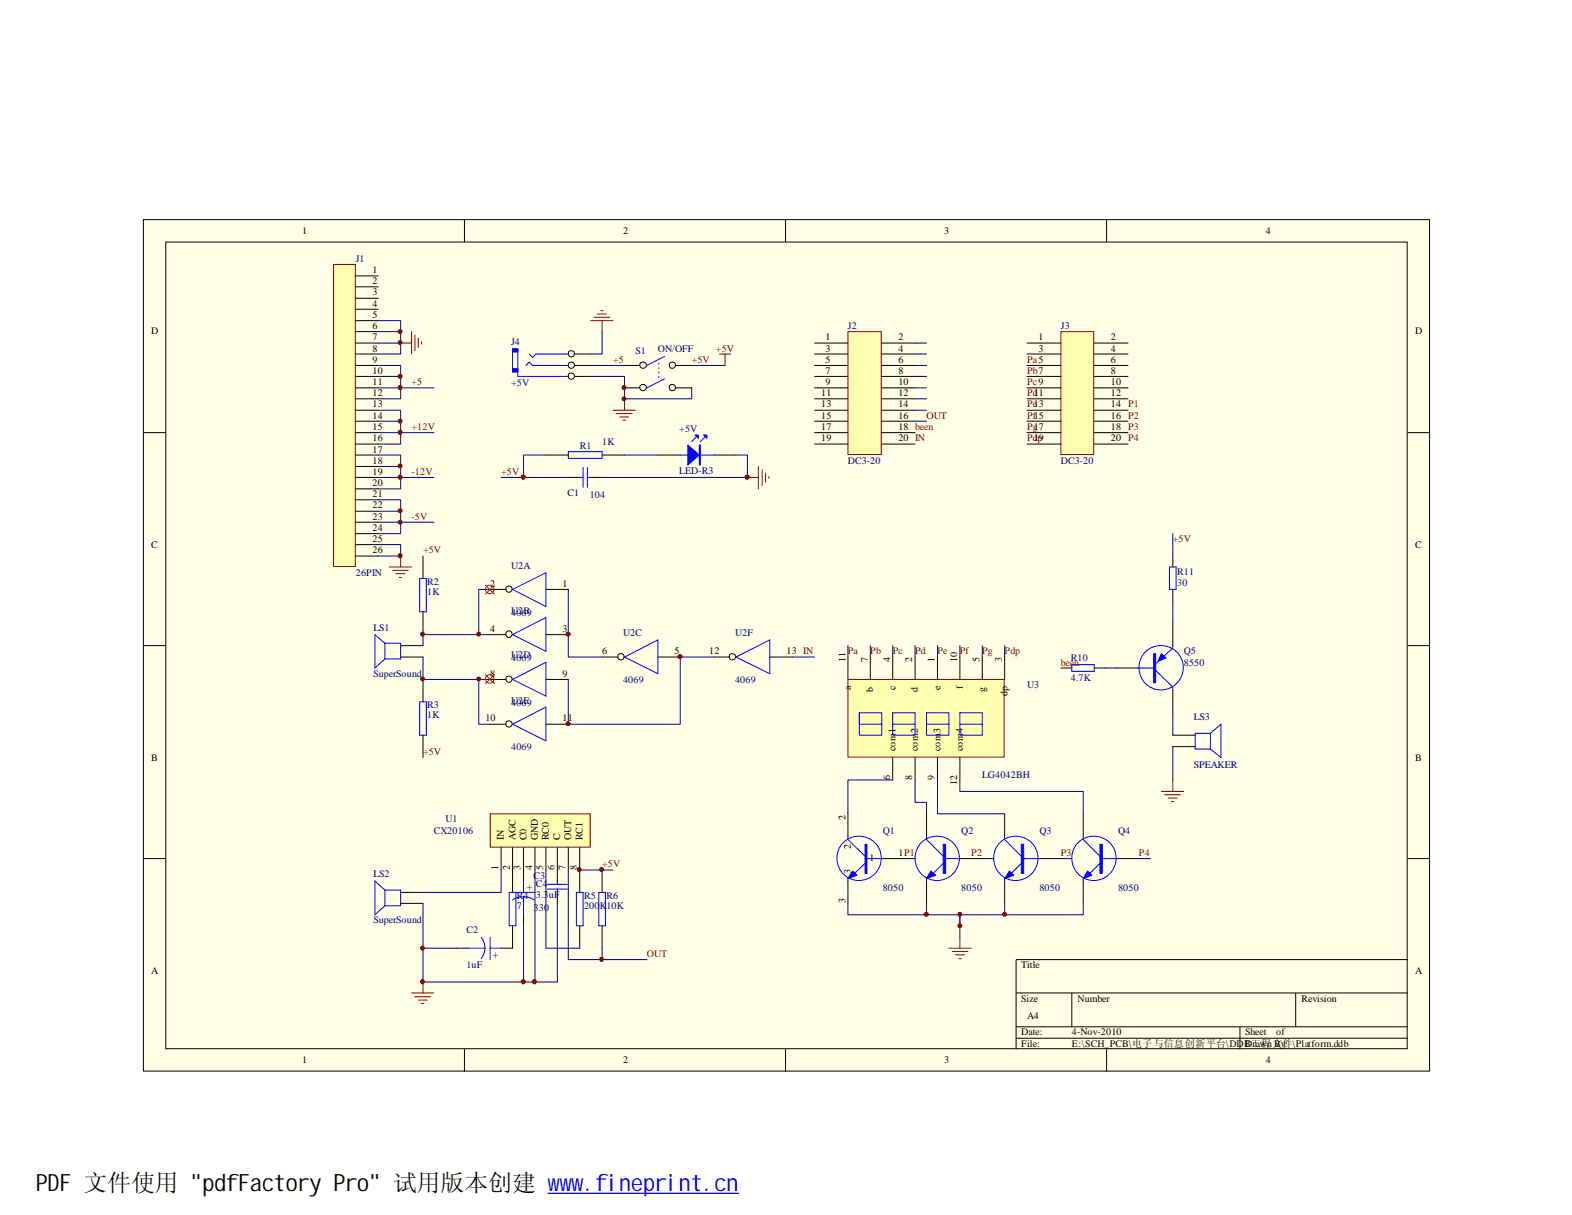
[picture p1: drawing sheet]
<svg xmlns="http://www.w3.org/2000/svg" width="279mm" height="216mm" viewBox="0 0 279 216" stroke-linecap="round" stroke-linejoin="round" font-family="sans-serif">
<path d="M25.5 39h228.6v151.3h-228.6z" fill="#ffffe8"/>
<g fill="none" stroke="#000" stroke-width=".18">
<path d="M25.5 39h228.6v151.3h-228.6zM82.5 39v4M139.6 39v4M196.7 39v4M29.5 43h220.6v143.4h-220.6zM25.5 76.9h4M250.2 76.9h4M25.5 114.7h4M250.2 114.7h4M25.5 152.6h4M250.2 152.6h4M180.6 176.4h69.6"/>
<path d="M190.5 176.4v6.1M230.3 176.4v6.1M250.2 170.5h-69.6v15.9M82.5 186.4v4M139.6 186.4v4M180.6 182.5h69.6M180.6 184.5h69.6M196.7 186.4v4M220.4 182.5v3.9"/>
</g>
<path d="M59.4 47.1h3.8v53.6h-3.8z" fill="#ffffb0"/>
<g fill="none" stroke="#800000" stroke-width=".18">
<path d="M59.3 47h3.9v53.7h-3.9zM73.2 58.9v4M73.7 59.5v2.8M105 57h4M105.6 56.4h2.8M106.2 55.8h1.6M106.8 55.2h.4M107 57v1.9M71.2 61h2M74.3 60.1v1.6M74.9 60.7v.4M109 72.9h3.9"/>
<path d="M109.6 73.5h2.8M110.2 74.1h1.6M110.7 74.7h.5M111 70.9v2M127.8 62.9h2.1M128.9 62.9v2M71.2 98.8v2M132.8 84.8h2M134.8 82.9v4M135.5 83.5v2.8M136.1 84.1v1.6M136.7 84.7v.3"/>
<path d="M69.2 100.8h4M69.8 101.3h2.8M70.4 101.9h1.6M71 102.6h.4"/>
</g>
<g fill="none" stroke="#000" stroke-width=".18">
<path d="M63.2 49h4M63.2 51h4M63.2 53h4M63.2 54.9h4M63.2 57h4M63.2 58.9h4M63.2 61h4M63.2 62.9h4M63.2 64.9h4M63.2 66.9h4M63.2 68.9h4M63.2 70.9h4"/>
<path d="M63.2 72.9h4M63.2 74.8h4M63.2 76.9h4M63.2 78.9h4M102.2 62.9h2.8M102.2 64.9h2.8M102.2 66.9h2.8M111 64.9h2.7M111 68.9h2.7M120.1 64.9h2.8M120.1 68.9h2.8M63.2 80.9h4"/>
<path d="M63.2 82.9h4M63.2 84.8h4M63.2 86.9h4M63.2 88.8h4M63.2 90.8h4M63.2 92.8h4M63.2 94.8h4M63.2 96.8h4M63.2 98.8h4M97 80.9h4M101 84.8h2M105 84.8h2"/>
<path d="M107 80.9h4M116.9 80.9h4M126.9 80.9h3.9"/>
<circle cx="101.5" cy="62.9" r=".57"/>
<circle cx="101.5" cy="66.8" r=".57"/>
<circle cx="101.5" cy="64.9" r=".57"/>
<circle cx="114.3" cy="64.9" r=".58"/>
<circle cx="114.3" cy="68.9" r=".58"/>
<circle cx="119.5" cy="68.9" r=".57"/>
<circle cx="119.5" cy="64.9" r=".57"/>
</g>
<g fill="none" stroke="#000080" stroke-width=".18">
<path d="M67.2 57h4v5.9h-4M67.2 58.9h4M107 58.9v4h-2M67.2 64.9h4v6h-4M67.2 72.9h4v6h-4M67.2 61h4M67.2 66.9h4M67.2 68.9h9.9M67.2 74.8h4M67.2 76.9h9.9M105 66.9h6v4h11.9v-2M105 64.9h6"/>
<path d="M122.9 64.9h6M67.2 80.9h4v6h-4M67.2 88.8h4v6h-4M67.2 96.8h4v2h-4M67.2 82.9h4M67.2 84.8h9.9M67.2 90.8h4M67.2 92.8h9.9M89.1 84.8h11.9M97 80.9h-4v3.9M111 80.9h5.9M130.8 80.9h2v3.9h-25.8"/>
</g>
<g fill="#800000" stroke="#800000" stroke-width=".18">
<circle cx="71.1" cy="68.9" r=".36"/>
<circle cx="71.1" cy="76.8" r=".36"/>
<circle cx="71.1" cy="84.8" r=".36"/>
<circle cx="71.1" cy="92.8" r=".35"/>
</g>
<g fill="none" stroke="#00f" stroke-width=".18">
<path d="M91.1 62v4.1M92 62v4.9h9M93.5 64.9l.6-.6 .6 .6h6.3M94.1 62.9l.6 .6 .5-.6h5.8M117.1 64.5v.2M117.1 65.4v.1M117.1 66.1v.2M117.1 66.9v.2M118.1 63.3l-3.1 1.6M118.1 67.3l-3.1 1.6M123.7 77.6l-.8 .9M125.3 77.6l-.8 .9"/>
<path d="M101 80.3h6v1.1h-6zM103 84.8h.6M103.6 83.1v3.5M104.4 84.8h.6M104.4 83.1v3.5M120.9 80.9h6"/>
</g>
<g fill="#00f" stroke="#00f" stroke-width=".18">
<path d="M122.3 79.1l2 1.8-2 1.7z" fill-rule="evenodd"/>
<path d="M124.3 79.1h.2v3.5h-.2z" fill-rule="evenodd"/>
<path d="M125.1 77.3h.5v.6z" fill-rule="evenodd"/>
<path d="M123.5 77.3h.6v.6z" fill-rule="evenodd"/>
<path d="M91.1 65.5h.9v.6h-.9z" fill-rule="evenodd"/>
<path d="M91.1 62h.9v.6h-.9z" fill-rule="evenodd"/>
</g>
<path d="M150.8 59h5.8v21.8h-5.8z" fill="#ffffb0"/>
<path d="M150.7 58.9h5.9v21.9h-5.9z" fill="none" stroke="#800000" stroke-width=".18"/>
<g fill="none" stroke="#000" stroke-width=".18">
<path d="M144.8 61h5.9M144.8 62.9h5.9M144.8 64.9h5.9M144.8 66.9h5.9M144.8 68.9h5.9M144.8 70.9h5.9M144.8 72.9h5.9M144.8 74.8h5.9M144.8 76.9h5.9M144.8 78.9h5.9M156.7 61h5.9M156.7 62.9h5.9"/>
<path d="M156.7 64.9h5.9M156.7 66.9h5.9M156.7 68.9h5.9M156.7 70.9h5.9M156.7 72.9h5.9M156.7 74.8h5.9M156.7 76.9h5.9M156.7 78.9h5.9M71.2 116.8h4M71.2 114.7h4M87.1 104.7h2.8M87.1 112.8h2.8"/>
<path d="M97 104.7h4M97 112.8h4M107 116.8h2.8M116.9 116.8h4M126.9 116.8h2.7M136.8 116.8h4M87.1 120.7h2.8M87.1 128.7h2.8M97 120.7h4M97 128.7h4"/>
<circle cx="90.4" cy="112.7" r=".58"/>
<circle cx="90.4" cy="104.7" r=".57"/>
<circle cx="110.3" cy="116.7" r=".57"/>
<circle cx="130.2" cy="116.7" r=".57"/>
<circle cx="90.4" cy="128.6" r=".57"/>
<circle cx="90.4" cy="120.7" r=".57"/>
</g>
<path d="M68.4 114.3l-1.8-1.5v5.9l1.8-1.6M68.4 114.3v2.8M68.4 114.3h2.8v2.8h-2.8M91.1 104.7l5.9-2.9v6zM91.1 112.8l5.9-3.1v6zM111 116.8l5.9-3.1v6zM130.8 116.8l6-3.1v6zM91.1 120.7l5.9-3v6zM91.1 128.7l5.9-3.1v6.1z" fill="none" stroke="#00f" stroke-width=".18"/>
<path d="M75.2 116.8v3.9h4M79.2 112.8h-4v1.9M101 104.7v12.1h6M126.9 116.8h-6v11.9h-19.9v-8" fill="none" stroke="#000080" stroke-width=".18"/>
<path d="M87.2 144.7h17.7v5.8h-17.7z" fill="#ffffb0"/>
<path d="M208.4 138.6v2M87.1 144.6h17.8v5.9h-17.8zM206.4 140.6h4M207 141.2h2.8M207.6 141.8h1.6M208.2 142.4h.4M73.2 176.4h3.9M73.7 177.1h2.8M74.3 177.7h1.6M74.9 178.3h.5M75.2 174.5v1.9" fill="none" stroke="#800000" stroke-width=".18"/>
<g fill="none" stroke="#000" stroke-width=".18">
<path d="M75.2 98.8v4M208.4 98.8v2M75.2 108.7v4.1M188.6 118.7h1.9M194.5 118.7h2M198.5 118.7h3.9M208.4 104.7v2.1M208.4 110.7v4M75.2 120.7v4M75.2 130.6v4M208.4 122.7v4M208.4 130.6h4"/>
<path d="M208.4 132.7h4M71.2 158.6h4M89.1 150.6v4M91.1 150.6v8M93 150.6v5.9M95.1 150.6v4M97 150.6v4M99.1 150.6v5.9M99.1 158.6v1.9M101 150.6v4M103 150.6v8M107 154.6v4"/>
<path d="M71.2 160.5h4M81.1 168.5h2M91.1 164.5v4h-2M93 162.6v1.9M103 164.5v4M107 164.5v4"/>
</g>
<g fill="none" stroke="#00f" stroke-width=".18">
<path d="M74.6 102.8h1.2v5.9h-1.2zM190.5 118.1h4v1.2h-4zM202.3 118.7h2.8M205.4 119.1l3 3v.6M207.9 100.8h1.1v3.9h-1.1zM208.4 114.7v.4l-3 2.8M74.6 124.7h1.2v5.9h-1.2zM215.1 130.3l1.9-1.6v5.9l-1.9-1.5M215.1 130.3v2.8M215.1 130.3h-2.7v2.8h2.7M68.4 158.2l-1.8-1.7v6.1l1.8-1.6M68.4 158.2v2.8"/>
<path d="M68.4 158.2h2.8v2.8h-2.8M91.7 158.6v5.9h-1.2v-5.9h4.6M93 159.3l1.2 .2 .7 .4M93 159.3l-1.2 .2-.7 .4M93 156.5v2.1M93 159.3v3.3M97.3 158h3.5M97.3 157.1h3.5M99.1 156.5v.6M99.1 158v.6M102.4 158.6h1.2v5.9h-1.2zM106.4 158.6h1.2v5.9h-1.2z"/>
<path d="M83.1 168.5h3.2M85.5 166.5a3 3 0 0 1 0 3.8M87.1 168.5h2M87.1 166.5v4"/>
<circle cx="206.4" cy="118.7" r="4"/>
</g>
<g fill="none" stroke="#000080" stroke-width=".18">
<path d="M162.6 61h2.1M162.6 62.9h2.1M162.6 64.9h2.1M162.6 66.9h2.1M162.6 68.9h2.1M162.6 70.9h2.1M162.6 72.9h2.1M162.6 74.8h2.1M208.4 94.8v4M79.2 112.8h7.9M87.1 104.7h-2v8.1M140.8 116.8h4"/>
<path d="M196.5 118.7h2M208.4 106.8v3.9M79.2 120.7h7.9M85.1 120.7v8h2M208.4 126.7v3.9M208.4 132.7v5.9M89.1 154.6v4h-13.9M95.1 154.6v19.9h-2.1M97 154.6v13.9h6M101 154.6v15.9h6v-2M103 154.6h6M75.2 160.5v14h17.8v-10"/>
<path d="M75.2 168.5h5.9M99.1 160.5v14h-4M107 170.5h8"/>
</g>
<g fill="none" stroke="#f00" stroke-width=".18">
<path d="M86.3 119.9l1.6 1.6M86.3 104l1.6 1.6M87.9 119.9l-1.6 1.6M87.9 104l-1.6 1.6"/>
<circle cx="87" cy="104.7" r=".75"/>
<circle cx="87" cy="120.6" r=".75"/>
</g>
<g fill="#00f" stroke="#00f" stroke-width=".18">
<path d="M205.1 116.2h.3v5.1h-.3z" fill-rule="evenodd"/>
<path d="M206.4 116.2l.9 .7-1.5 .6z" fill-rule="evenodd"/>
</g>
<path d="M188.6 59h5.8v21.8h-5.8z" fill="#ffffb0"/>
<path d="M188.6 58.9h5.8v21.9h-5.8z" fill="none" stroke="#800000" stroke-width=".18"/>
<g fill="none" stroke="#000" stroke-width=".18">
<path d="M182.5 61h6.1M182.5 62.9h6.1M182.5 64.9h6.1M182.5 66.9h6.1M182.5 68.9h6.1M182.5 70.9h6.1M182.5 72.9h6.1M182.5 74.8h6.1M182.5 76.9h6.1M182.5 78.9h6.1M194.5 61h6M194.5 62.9h6"/>
<path d="M194.5 64.9h6M194.5 66.9h6M194.5 68.9h6M194.5 70.9h6M194.5 72.9h6M194.5 74.8h6M194.5 76.9h6M194.5 78.9h6"/>
</g>
<path d="M150.8 120.8h27.7v13.7h-27.7z" fill="#ffffb0"/>
<path d="M150.7 120.7h27.8v13.8h-27.8zM168.7 168.5h3.9M169.2 169.1h2.8M169.8 169.7h1.6M170.4 170.3h.5M170.6 166.5v2" fill="none" stroke="#800000" stroke-width=".18"/>
<g fill="none" stroke="#000" stroke-width=".18">
<path d="M150.7 116.8v3.9M154.7 116.8v3.9M158.7 116.8v3.9M162.6 116.8v3.9M166.6 116.8v3.9M170.6 116.8v3.9M174.6 116.8v3.9M178.6 116.8v3.9M158.7 134.6v4M162.6 134.6v4M166.6 134.6v4M170.6 134.6v4"/>
<path d="M150.7 144.6v4M150.7 156.5v4M156.7 152.6h4M164.7 144.6v4M164.7 156.5v4M170.6 152.6h4M178.6 144.6v4M178.6 156.5v4M184.6 152.6h4M192.5 144.6v4M192.5 156.5v4M198.5 152.6h3.9"/>
</g>
<g fill="none" stroke="#00f" stroke-width=".18">
<path d="M152.7 126.7h4v2h-4v-2v3.9h4v-1.9M158.7 126.7h3.9v2h-3.9zM158.7 128.7v1.9h3.9v-1.9M164.7 126.7h4v2h-4zM164.7 128.7v1.9h4v-1.9M170.6 126.7h4v2h-4zM170.6 128.7v1.9h4v-1.9M150.7 148.6v.6l3.1 2.9M150.7 156.1v.4M153.8 153.4l-1.9 1.8M153.8 152.6h2.9M164.7 148.6v.6l2.9 2.9"/>
<path d="M164.7 156.1v.4M167.6 152.6h3M167.6 153.4l-1.7 1.8M178.6 148.6v.6l2.9 2.9M178.6 156.1v.4M181.5 152.6h3.1M181.5 153.4l-1.8 1.8M192.5 148.6v.6l3 2.9M192.5 156.1v.4M195.5 152.6h3M195.5 153.4l-1.8 1.8M97.4 212h33.8"/>
<path d="M97.4 212.1h33.8"/>
<circle cx="152.7" cy="152.5" r="4"/>
<circle cx="166.6" cy="152.5" r="4"/>
<circle cx="180.5" cy="152.5" r="4"/>
<circle cx="194.4" cy="152.5" r="4"/>
</g>
<g fill="none" stroke="#000080" stroke-width=".18">
<path d="M150.7 114.7v2.1M154.7 114.7v2.1M158.7 114.7v2.1M162.6 114.7v2.1M166.6 114.7v2.1M170.6 114.7v2.1M174.6 114.7v2.1M178.6 114.7v2.1M158.7 138.6h-8v6M162.6 138.6v4h2.1v2M166.6 138.6v6h12M170.6 138.6v2h21.9v4"/>
<path d="M160.7 152.6h1.9M174.6 152.6h2M188.6 152.6h1.9M202.4 152.6h2.1M150.7 160.5v2.1h41.8v-2.1M164.7 160.5v2.1M170.6 162.6v3.9M178.6 160.5v2.1"/>
</g>
<g fill="#00f" stroke="#00f" stroke-width=".18">
<path d="M153.8 150h.3v5.2h-.3z" fill-rule="evenodd"/>
<path d="M151.6 154.8l.7 .7-1.6 .6z" fill-rule="evenodd"/>
<path d="M167.6 150h.5v5.2h-.5z" fill-rule="evenodd"/>
<path d="M165.4 154.8l.9 .7-1.6 .6z" fill-rule="evenodd"/>
<path d="M181.5 150h.4v5.2h-.4z" fill-rule="evenodd"/>
<path d="M179.4 154.8l.8 .7-1.6 .6z" fill-rule="evenodd"/>
<path d="M195.5 150h.4v5.2h-.4z" fill-rule="evenodd"/>
<path d="M193.3 154.8l.8 .7-1.6 .6z" fill-rule="evenodd"/>
</g>
<g fill="#800000" stroke="#800000" stroke-width=".18">
<circle cx="71.1" cy="60.9" r=".35"/>
<circle cx="71.1" cy="58.9" r=".35"/>
<circle cx="71.1" cy="66.9" r=".35"/>
<circle cx="71.1" cy="74.8" r=".35"/>
<circle cx="71.1" cy="82.8" r=".35"/>
<circle cx="71.1" cy="90.8" r=".35"/>
<circle cx="71.1" cy="98.8" r=".36"/>
<circle cx="93" cy="84.8" r=".38"/>
<circle cx="132.8" cy="84.8" r=".38"/>
<circle cx="110.9" cy="68.9" r=".36"/>
<circle cx="110.9" cy="70.9" r=".35"/>
<circle cx="75.1" cy="112.7" r=".35"/>
<circle cx="75.1" cy="120.6" r=".35"/>
<circle cx="120.9" cy="116.7" r=".37"/>
<circle cx="101" cy="112.7" r=".37"/>
<circle cx="101" cy="128.6" r=".37"/>
<circle cx="102.9" cy="154.5" r=".35"/>
<circle cx="75.1" cy="174.4" r=".36"/>
<circle cx="75.1" cy="168.5" r=".35"/>
<circle cx="93" cy="174.4" r=".38"/>
<circle cx="95" cy="174.4" r=".36"/>
<circle cx="106.9" cy="154.5" r=".35"/>
<circle cx="106.9" cy="170.5" r=".36"/>
<circle cx="85.1" cy="112.7" r=".35"/>
<circle cx="85.1" cy="120.6" r=".35"/>
<circle cx="170.6" cy="162.5" r=".35"/>
<circle cx="178.5" cy="162.5" r=".35"/>
<circle cx="164.6" cy="162.5" r=".37"/>
<circle cx="170.6" cy="164.5" r=".35"/>
</g>
<text font-size="4.2" x="6.3" y="211.7">PDF 文件使用 &quot;pdfFactory Pro&quot; 试用版本创建 www.fineprint.cn</text>
<g font-size="1.8">
<text x="53.7" y="41.6">1</text>
<text x="110.7" y="41.6">2</text>
<text x="167.8" y="41.6">3</text>
<text x="225" y="41.6">4</text>
<text x="66.2" y="48.5">1</text>
<text x="66.2" y="50.5">2</text>
<text x="66.2" y="52.5">3</text>
<text x="26.8" y="59.4">D</text>
<text x="66.2" y="54.5">4</text>
<text x="66.2" y="56.5">5</text>
<text x="66.2" y="58.5">6</text>
<text x="251.5" y="59.4">D</text>
<text x="66.2" y="60.5">7</text>
<text x="66.2" y="62.5">8</text>
<text x="66.2" y="64.4">9</text>
<text x="146.7" y="60.5">1</text>
<text x="146.7" y="62.5">3</text>
<text x="146.7" y="64.4">5</text>
<text x="159.7" y="60.5">2</text>
<text x="159.7" y="62.5">4</text>
<text x="159.7" y="64.4">6</text>
<text x="184.6" y="60.5">1</text>
<text x="184.6" y="62.5">3</text>
<text x="197.4" y="60.5">2</text>
<text x="197.4" y="62.5">4</text>
<text x="197.4" y="64.4">6</text>
<text x="66.2" y="66.5">10</text>
<text x="66.2" y="68.4">11</text>
<text x="66.2" y="70.4">12</text>
<text x="146" y="70.4">11</text>
<text x="146.7" y="66.5">7</text>
<text x="146.7" y="68.4">9</text>
<text x="159.7" y="66.5">8</text>
<text x="159.7" y="68.4">10</text>
<text x="159.7" y="70.4">12</text>
<text x="197.4" y="66.5">8</text>
<text x="197.4" y="68.4">10</text>
<text x="197.4" y="70.4">12</text>
<text x="66.2" y="72.4">13</text>
<text x="66.2" y="74.4">14</text>
<text x="66.2" y="76.4">15</text>
<text x="146" y="72.4">13</text>
<text x="146" y="74.4">15</text>
<text x="146" y="76.4">17</text>
<text x="159.7" y="72.4">14</text>
<text x="159.7" y="74.4">16</text>
<text x="159.7" y="76.4">18 been</text>
<text x="197.4" y="72.4">14 P1</text>
<text x="197.4" y="74.4">16 P2</text>
<text x="197.4" y="76.4">18 P3</text>
<text x="66.2" y="78.4">16</text>
<text x="66.2" y="80.4">17</text>
<text x="66.2" y="82.4">18</text>
<text x="146" y="78.4">19</text>
<text x="159.7" y="78.4">20 IN</text>
<text x="183.7" y="78.4">19</text>
<text x="197.4" y="78.4">20 P4</text>
<text x="66.2" y="84.4">19</text>
<text x="66.2" y="86.4">20</text>
<text x="66.2" y="88.4">21</text>
<text x="66.2" y="90.3">22</text>
<text x="66.2" y="92.4">23</text>
<text x="66.2" y="94.3">24</text>
<text x="26.8" y="97.4">C</text>
<text x="66.2" y="96.4">25</text>
<text x="66.2" y="98.3">26</text>
<text x="251.5" y="97.4">C</text>
<text x="87.1" y="104.3">2</text>
<text x="100" y="104.3">1</text>
<text x="87.1" y="112.3">4</text>
<text x="100" y="112.3">3</text>
<text x="107" y="116.2">6</text>
<text x="119.9" y="116.2">5</text>
<text x="126.1" y="116.2">12</text>
<text x="139.8" y="116.2">13 IN</text>
<text x="150.3" y="117.7" transform="rotate(-90 150.3 117.7)">11</text>
<text x="154.3" y="117.7" transform="rotate(-90 154.3 117.7)">7</text>
<text x="158.2" y="117.7" transform="rotate(-90 158.2 117.7)">4</text>
<text x="162.1" y="117.7" transform="rotate(-90 162.1 117.7)">2</text>
<text x="166.1" y="117.7" transform="rotate(-90 166.1 117.7)">1</text>
<text x="170.1" y="117.7" transform="rotate(-90 170.1 117.7)">10</text>
<text x="174.1" y="117.7" transform="rotate(-90 174.1 117.7)">5</text>
<text x="178.1" y="117.7" transform="rotate(-90 178.1 117.7)">3</text>
<text x="87.1" y="120.2">8</text>
<text x="100" y="120.2">9</text>
<text x="151.2" y="122.7" transform="rotate(-90 151.2 122.7)">a</text>
<text x="155.2" y="122.9" transform="rotate(-90 155.2 122.9)">b</text>
<text x="159.2" y="122.7" transform="rotate(-90 159.2 122.7)">c</text>
<text x="163.2" y="122.9" transform="rotate(-90 163.2 122.9)">d</text>
<text x="167.1" y="122.7" transform="rotate(-90 167.1 122.7)">e</text>
<text x="171.1" y="122.5" transform="rotate(-90 171.1 122.5)">f</text>
<text x="175.1" y="122.9" transform="rotate(-90 175.1 122.9)">g</text>
<text x="179.1" y="123.7" transform="rotate(-90 179.1 123.7)">dp</text>
<text x="86.3" y="128.2">10</text>
<text x="100" y="128.2">11</text>
<text x="26.8" y="135.2">B</text>
<text x="159.2" y="133.4" transform="rotate(-90 159.2 133.4)">com1</text>
<text x="163.2" y="133.4" transform="rotate(-90 163.2 133.4)">com2</text>
<text x="167.1" y="133.4" transform="rotate(-90 167.1 133.4)">com3</text>
<text x="171.1" y="133.4" transform="rotate(-90 171.1 133.4)">com4</text>
<text x="251.5" y="135.2">B</text>
<text x="158.2" y="138.6" transform="rotate(-90 158.2 138.6)">6</text>
<text x="162.1" y="138.6" transform="rotate(-90 162.1 138.6)">8</text>
<text x="166.1" y="138.6" transform="rotate(-90 166.1 138.6)">9</text>
<text x="170.1" y="139.4" transform="rotate(-90 170.1 139.4)">12</text>
<text x="89.6" y="149.4" transform="rotate(-90 89.6 149.4)">IN</text>
<text x="91.6" y="149.4" transform="rotate(-90 91.6 149.4)">AGC</text>
<text x="93.6" y="149.4" transform="rotate(-90 93.6 149.4)">C0</text>
<text x="95.6" y="149.4" transform="rotate(-90 95.6 149.4)">GND</text>
<text x="97.5" y="149.4" transform="rotate(-90 97.5 149.4)">RC0</text>
<text x="99.6" y="149.4" transform="rotate(-90 99.6 149.4)">C</text>
<text x="101.5" y="149.4" transform="rotate(-90 101.5 149.4)">OUT</text>
<text x="103.5" y="149.4" transform="rotate(-90 103.5 149.4)">RC1</text>
<text x="150.3" y="145.6" transform="rotate(-90 150.3 145.6)">2</text>
<text x="88.6" y="154.6" transform="rotate(-90 88.6 154.6)">1</text>
<text x="90.6" y="154.6" transform="rotate(-90 90.6 154.6)">2</text>
<text x="92.5" y="154.6" transform="rotate(-90 92.5 154.6)">3</text>
<text x="94.6" y="154.6" transform="rotate(-90 94.6 154.6)">4</text>
<text x="96.5" y="154.6" transform="rotate(-90 96.5 154.6)">5</text>
<text x="98.6" y="154.6" transform="rotate(-90 98.6 154.6)">6</text>
<text x="100.5" y="154.6" transform="rotate(-90 100.5 154.6)">7</text>
<text x="102.5" y="154.6" transform="rotate(-90 102.5 154.6)">8</text>
<text x="151.2" y="155.4" transform="rotate(-90 151.2 155.4)">3</text>
<text x="151.2" y="150.8" transform="rotate(-90 151.2 150.8)">2</text>
<text x="154.5" y="153.1">1</text>
<text x="159.7" y="152.1">1P1</text>
<text x="150.3" y="160.5" transform="rotate(-90 150.3 160.5)">3</text>
<text x="26.8" y="173.1">A</text>
<text x="181.5" y="172">Title</text>
<text x="251.5" y="173.1">A</text>
<text x="181.5" y="178">Size</text>
<text x="191.5" y="178">Number</text>
<text x="231.3" y="178">Revision</text>
<text x="181.5" y="184">Date:</text>
<text x="182.5" y="181">A4</text>
<text x="190.5" y="184">4-Nov-2010</text>
<text x="221.3" y="184">Sheet</text>
<text x="226.8" y="184">of</text>
<text x="53.7" y="189">1</text>
<text x="110.7" y="189">2</text>
<text x="167.8" y="189">3</text>
<text x="181.5" y="186">File:</text>
<text x="190.5" y="186">E:\SCH_PCB\电子与信息创新平台\DDB工程 By:</text>
<text x="221.3" y="186">Drawn文件\Platform.ddb</text>
<text x="225" y="189">4</text>
</g>
<g font-size="1.8" fill="#000080">
<text x="63.2" y="46.6">J1</text>
<text x="150.7" y="58.5">J2</text>
<text x="188.6" y="58.5">J3</text>
<text x="90.8" y="61.3">J4</text>
<text x="112.9" y="62.8">S1</text>
<text x="116.9" y="62.5">ON/OFF</text>
<text x="90.8" y="68.7">+5V</text>
<text x="120.7" y="76.8">+5V</text>
<text x="103" y="79.8">R1</text>
<text x="107" y="79">1K</text>
<text x="150.7" y="82.4">DC3-20</text>
<text x="188.6" y="82.4">DC3-20</text>
<text x="100.8" y="88.1">C1</text>
<text x="104.8" y="88.6">104</text>
<text x="120.7" y="84.2">LED-R3</text>
<text x="90.8" y="101.1">U2A</text>
<text x="63.2" y="102.3">26PIN</text>
<text x="75.9" y="103.9">R2</text>
<text x="75.9" y="105.7">1K</text>
<text x="209.2" y="102.1">R11</text>
<text x="209.2" y="104.1">30</text>
<text x="66.4" y="112.1">LS1</text>
<text x="90.8" y="109.5">4069</text>
<text x="90.8" y="109.1">U2B</text>
<text x="110.7" y="113">U2C</text>
<text x="130.6" y="113">U2F</text>
<text x="90.8" y="117.4">4069</text>
<text x="90.8" y="117">U2D</text>
<text x="190.3" y="117.4">R10</text>
<text x="210.4" y="116.2">Q5</text>
<text x="210.4" y="118.3">8550</text>
<text x="66.4" y="120.2">SuperSound</text>
<text x="75.9" y="125.8">R3</text>
<text x="90.8" y="125.4">4069</text>
<text x="90.8" y="125.1">U2E</text>
<text x="110.7" y="121.4">4069</text>
<text x="130.6" y="121.4">4069</text>
<text x="182.5" y="122.3">U3</text>
<text x="190.3" y="121.1">4.7K</text>
<text x="75.9" y="127.6">1K</text>
<text x="212.2" y="128">LS3</text>
<text x="90.8" y="133.4">4069</text>
<text x="212.2" y="136.4">SPEAKER</text>
<text x="174.6" y="138.2">LG4042BH</text>
<text x="77.1" y="148.2">CX20106</text>
<text x="79.2" y="146.1">U1</text>
<text x="156.9" y="148.2">Q1</text>
<text x="170.9" y="148.2">Q2</text>
<text x="184.7" y="148.2">Q3</text>
<text x="198.7" y="148.2">Q4</text>
<text x="66.4" y="155.9">LS2</text>
<text x="91.9" y="159.7">R4</text>
<text x="91.9" y="161.5">7</text>
<text x="93.6" y="158.1">+</text>
<text x="94.8" y="156.1">C3</text>
<text x="94.8" y="161.9">330</text>
<text x="95.2" y="157.6">C4</text>
<text x="95.2" y="159.5">3.3uF</text>
<text x="103.8" y="159.7">R5</text>
<text x="103.8" y="161.5">200K</text>
<text x="107.8" y="159.7">R6</text>
<text x="107.8" y="161.5">10K</text>
<text x="156.9" y="158.3">8050</text>
<text x="170.9" y="158.3">8050</text>
<text x="184.7" y="158.3">8050</text>
<text x="198.7" y="158.3">8050</text>
<text x="66.4" y="164.1">SuperSound</text>
<text x="82.9" y="165.9">C2</text>
<text x="82.9" y="172">1uF</text>
<text x="87.6" y="169.1" transform="rotate(90 87.6 169.1)">+</text>
</g>
<g font-size="1.8" fill="#800000">
<text x="109" y="64.4">+5</text>
<text x="122.9" y="64.4">+5V</text>
<text x="127.3" y="62.5">+5V</text>
<text x="182.5" y="64.4">Pa5</text>
<text x="73.2" y="68.4">+5</text>
<text x="182.5" y="68.4">Pc9</text>
<text x="182.5" y="70.4">Pd11</text>
<text x="182.5" y="66.5">Pb7</text>
<text x="73.2" y="76.4">+12V</text>
<text x="164.7" y="74.4">OUT</text>
<text x="182.5" y="72.4">Pe13</text>
<text x="182.5" y="74.4">Pf15</text>
<text x="182.5" y="76.4">Pg17</text>
<text x="182.5" y="78.4">Pdp</text>
<text x="73.2" y="84.4">-12V</text>
<text x="89.1" y="84.4">+5V</text>
<text x="73.2" y="92.4">-5V</text>
<text x="75.2" y="98.3">+5V</text>
<text x="208.4" y="96.4">+5V</text>
<text x="150.7" y="116.2">Pa</text>
<text x="154.7" y="116.2">Pb</text>
<text x="158.7" y="116.2">Pc</text>
<text x="162.6" y="116.2">Pd</text>
<text x="166.6" y="116.2">Pe</text>
<text x="170.6" y="116.2">Pf</text>
<text x="174.6" y="116.2">Pg</text>
<text x="178.6" y="116.2">Pdp</text>
<text x="188.6" y="118.3">been</text>
<text x="75.2" y="134.2">+5V</text>
<text x="107" y="154.1">+5V</text>
<text x="172.6" y="152.1">P2</text>
<text x="188.6" y="152.1">P3</text>
<text x="202.4" y="152.1">P4</text>
<text x="115" y="170">OUT</text>
</g>
</svg>
